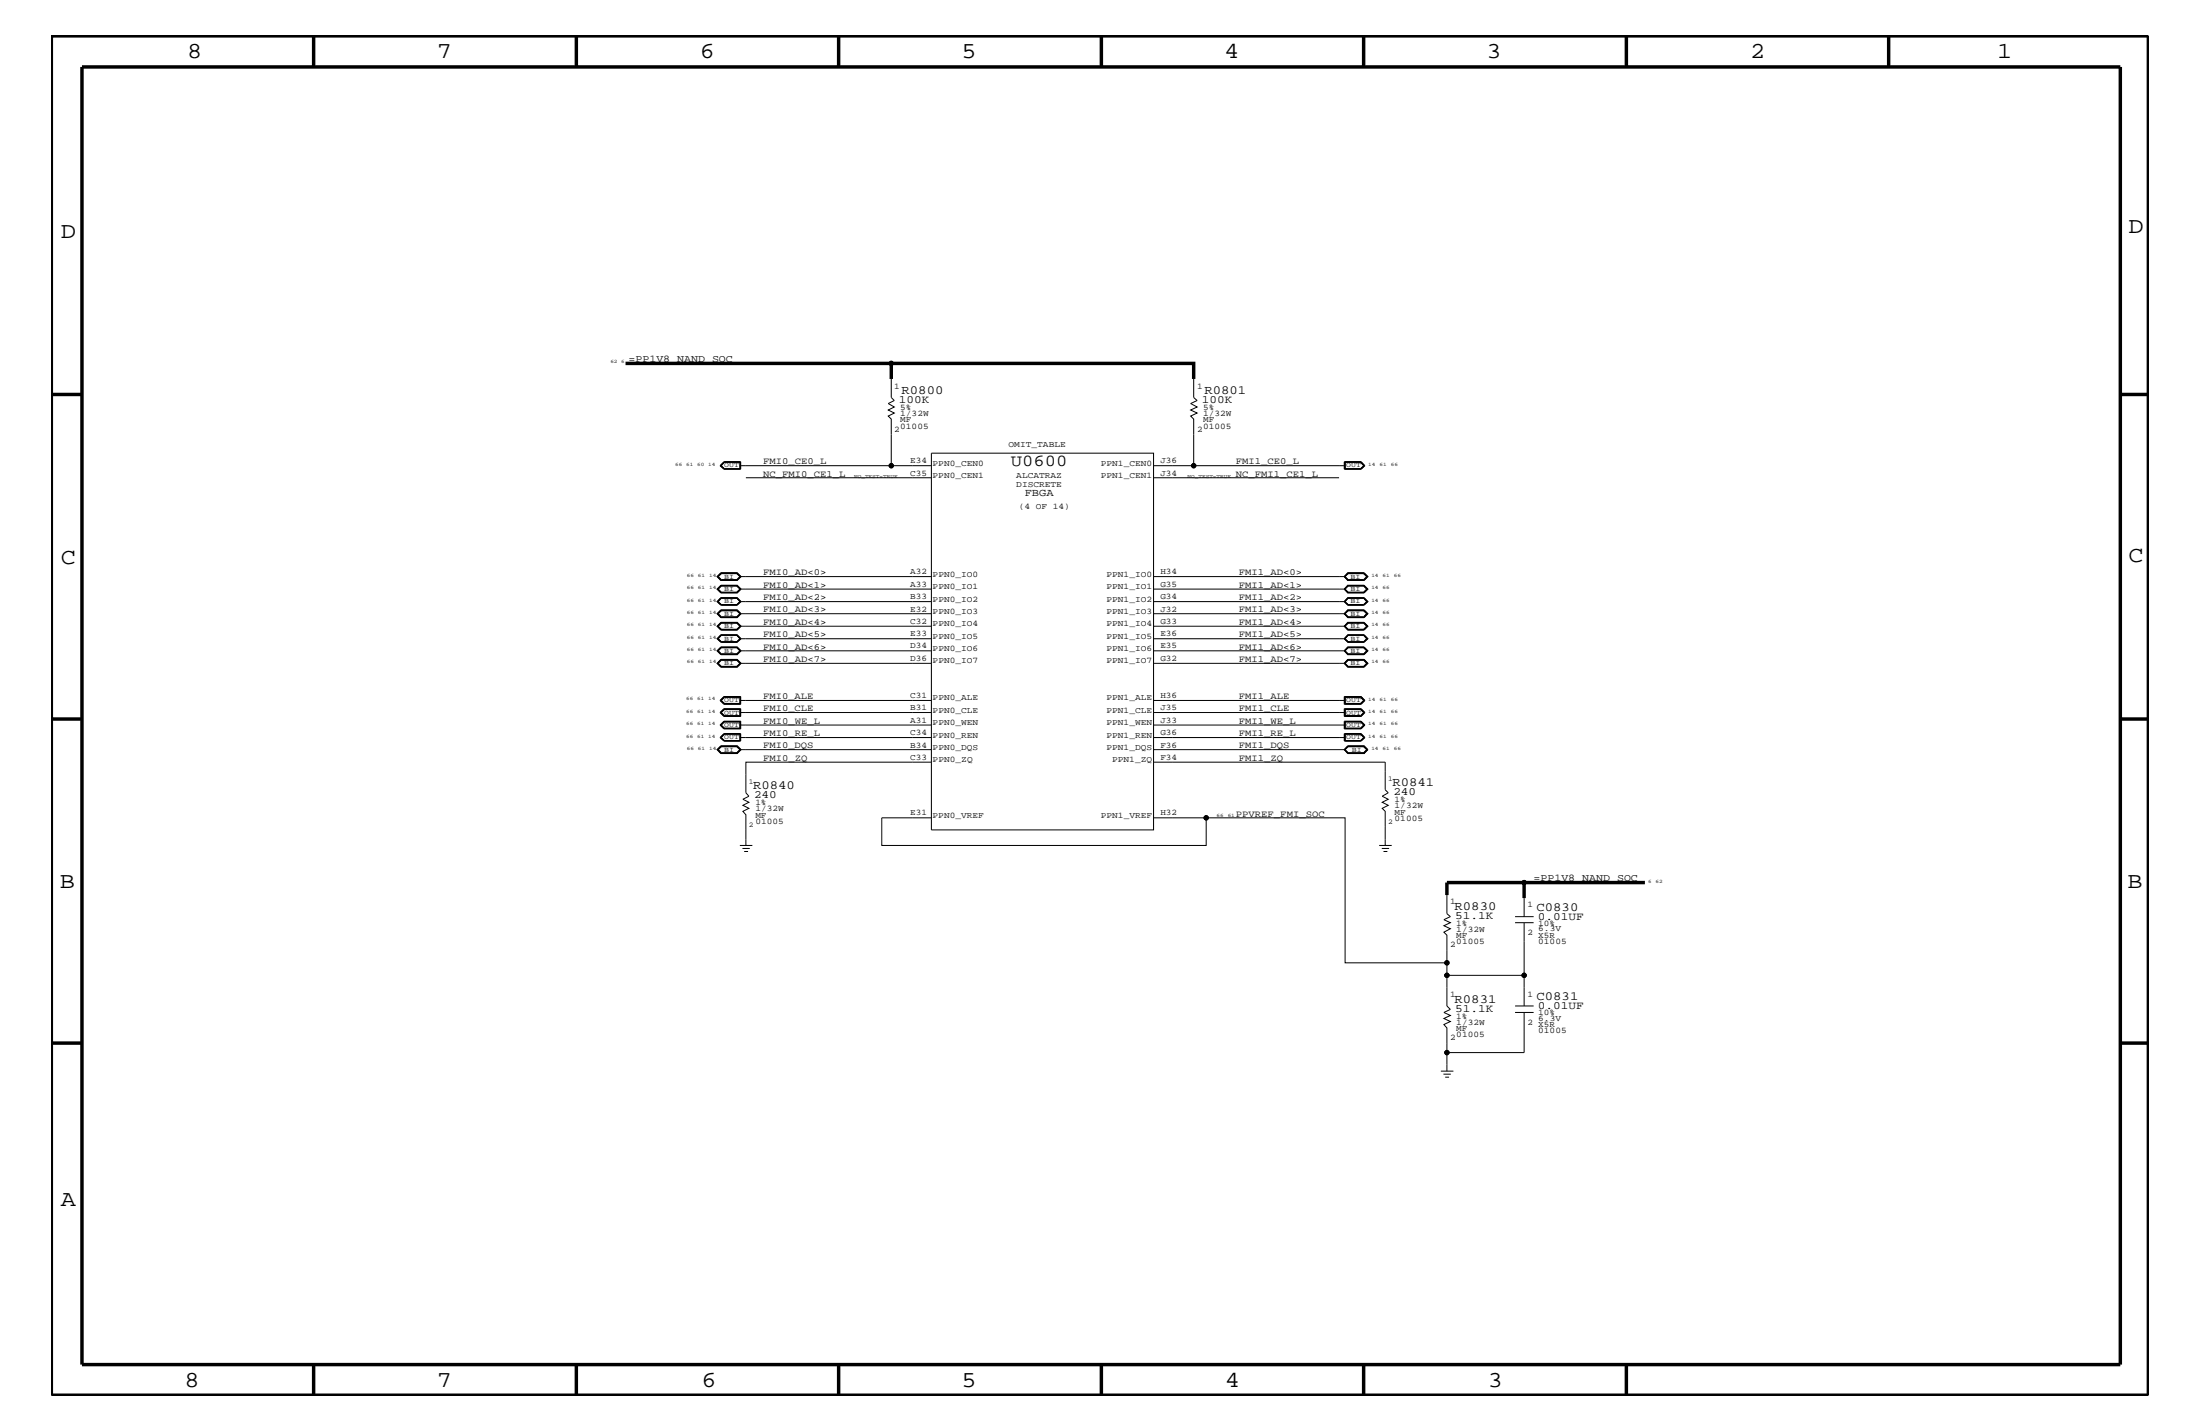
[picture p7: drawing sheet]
<svg xmlns="http://www.w3.org/2000/svg" width="432mm" height="279mm" viewBox="0 0 432 279" stroke-linecap="round" stroke-linejoin="round" font-family="sans-serif">
<g fill="none" stroke="#000" stroke-width=".2">
<path d="M174.9 78l.6 .6-1.2 .6 1.2 .7-1.2 .5 1.2 .6-1.2 .6 .6 .6v9.2h-29.7M174.9 74.4v3.6M234.3 78l.7 .6-1.3 .6 1.3 .7-1.3 .5 1.3 .6-1.3 .6 .6 .6v9.2M234.3 74.4v3.6M142.1 90.6h3.3v1.4h-3.3l-.8-.6zM142.2 90.7l-.7 .7 .7 .6M142.2 90.6l-.8 .8 .8 .6M142.2 92h3.1M142.2 90.7l-.6 .7 .6 .6M142.2 90.7h3.1M145.2 90.7v1.3M145.3 90.6v1.4"/>
<path d="M146.4 93.7h36.4M174.9 91.4h7.9M182.8 88.9h43.6v73.9h-43.6zM226.4 91.4h37.6M226.4 93.7h36.4M263.9 90.6v1.4M267.1 90.7l.5 .7-.5 .6M267.1 90.7l.6 .7-.6 .6M267.1 90.7h-3.1v1.3h3.1M267.1 90.6l.8 .8-.8 .6M267.1 90.6l.7 .8-.7 .6M267.1 90.6h-3.3v1.4h3.3"/>
<path d="M140.7 113.1l.8-.7h3.2l.8 .7-.8 .8h-3.2zM140.7 115.6l.8-.8h3.2l.8 .8-.8 .8h-3.2zM140.8 113.1l.7-.6h3.1l.8 .6-.8 .8h-3.1zM140.8 115.6l.7-.7h3.1l.8 .7-.8 .7h-3.1zM140.9 113.1l.7-.6h3l.7 .6-.7 .7h-3zM141.5 117.3l-.8 .7 .8 .7M141.5 117.3l-.7 .7 .7 .7M141.5 117.3h3.2l.8 .7-.8 .7h-3.2M141.5 117.3h3.1l.8 .7-.8 .7h-3.1M141.6 112.5h3l.6 .6h37.6M141.6 117.4h3l.6 .6h37.6M141.6 119.8h3l.6 .6h37.6"/>
<path d="M141.6 114.9h3l.7 .7-.7 .7h-3l-.7-.7zM141.6 117.4h3l.7 .6-.7 .6h-3M141.6 112.5l-.6 .6 .6 .6h3l.6-.6M141.6 117.4l-.7 .6 .7 .6M141.6 117.4l-.6 .6 .6 .6M141.6 119.8l-.6 .6 .6 .6h3l.6-.6M145.2 115.6l-.6 .6h-3l-.6-.6 .6-.6h3l.6 .6h37.6M145.2 118l-.6 .6h-3M263.8 113.1l.8 .8h3.1M263.8 113.1l.7 .8h3.2M263.8 118l.8 .7h3.1M263.8 118l.7 .7h3.2"/>
<path d="M263.8 113.1l.8-.6h3.1l.7 .6-.7 .8M263.8 113.1l.7-.7h3.2l.8 .7-.8 .8M263.8 115.6l.8-.7h3.1l.7 .7-.7 .7h-3.1zM263.9 113.1l.7-.6h3l.7 .6-.7 .7h-3zM263.9 115.6l.7-.7h3l.7 .7-.7 .7h-3zM264 115.6l.6 .6h3l.6-.6-.6-.6h-3l-.6 .6h-37.6M264 118l.6 .6h3M264.5 114.8h3.2l.8 .8-.8 .8h-3.2l-.7-.8zM267.6 112.5l.6 .6-.6 .6h-3l-.6-.6M267.6 117.4l.7 .6-.7 .6M267.6 117.4l.6 .6-.6 .6M267.6 119.8l.6 .6-.6 .6h-3l-.6-.6"/>
<path d="M267.6 117.4h-3l-.7 .6 .7 .6h3M267.6 112.5h-3l-.6 .6h-37.6M267.6 117.4h-3l-.6 .6h-37.6M267.6 119.8h-3l-.6 .6h-37.6M267.7 117.3l.8 .7-.8 .7M267.7 117.3l.7 .7-.7 .7M267.7 117.3h-3.1l-.8 .7M267.7 117.3h-3.2l-.7 .7M140.7 120.4l.8-.7h3.2l.8 .7-.8 .8h-3.2zM140.7 122.9l.8-.8h3.2l.8 .8-.8 .7h-3.2zM140.7 127.7l.8-.8h3.2l.8 .8-.8 .8h-3.2zM140.7 130.2l.8-.8h3.2l.8 .8-.8 .7h-3.2z"/>
<path d="M140.8 120.4l.7-.7h3.1l.8 .7-.8 .8h-3.1zM140.8 122.9l.7-.7h3.1l.8 .7-.8 .6h-3.1zM140.8 127.7l.7-.7h3.1l.8 .7-.8 .7h-3.1zM140.9 120.4l.7-.6h3l.7 .6-.7 .7h-3zM141.5 124.6l-.8 .7 .8 .7M141.5 124.6l-.7 .7 .7 .7M141.5 129.4h3.1l.8 .8-.8 .6h-3.1l-.7-.6zM141.5 124.6h3.2l.8 .7-.8 .7h-3.2M141.5 124.6h3.1l.8 .7-.8 .7h-3.1M141.6 124.6h3l.6 .7h37.6M141.6 122.2h3l.7 .7-.7 .6h-3l-.7-.6zM141.6 124.6h3l.7 .7-.7 .6h-3"/>
<path d="M141.6 127h3l.7 .7-.7 .7h-3l-.7-.7zM141.6 129.5h3l.7 .7-.7 .6h-3l-.7-.6zM141.6 124.6l-.7 .7 .7 .6M141.6 124.6l-.6 .7 .6 .6M142.1 136.7h3.3v1.5h-3.3l-.8-.8zM142.1 139h3.3v1.6h-3.3l-.8-.8zM142.2 139.2l-.7 .6 .7 .7h3.1M142.2 136.7l-.8 .7 .8 .7h3.1v-1.4M142.2 138h3.1M142.2 139.2l-.6 .6 .6 .6h3v-1.2M142.2 139.2h3.1M145.2 137.4h37.6"/>
<path d="M145.2 139.8h37.6M145.2 138v-1.2h-3l-.6 .6 .6 .6M145.2 122.9l-.6 .6h-3l-.6-.6 .6-.6h3l.6 .6h37.6M145.2 125.3l-.6 .6h-3M145.2 127.7l-.6 .6h-3l-.6-.6 .6-.6h3l.6 .6h37.6M145.2 130.2l-.6 .5h-3l-.6-.5 .6-.6h3l.6 .6h37.6M145.3 136.8h-3.1l-.7 .6 .7 .6M226.4 137.4h37.6M226.4 139.8h37.6M263.8 120.4l.8 .8h3.1M263.8 120.4l.7 .8h3.2M263.8 125.3l.8 .7h3.1"/>
<path d="M263.8 125.3l.7 .7h3.2M263.8 120.4l.8-.7h3.1l.7 .7-.7 .8M263.8 120.4l.7-.7h3.2l.8 .7-.8 .8M263.8 122.9l.8-.7h3.1l.7 .7-.7 .6h-3.1zM263.8 127.7l.8-.7h3.1l.7 .7-.7 .7h-3.1zM263.8 136.7h3.3l.8 .7-.8 .8h-3.3zM263.8 139h3.3l.8 .8-.8 .8h-3.3zM263.9 120.4l.7-.6h3l.7 .6-.7 .7h-3zM263.9 122.9l.7-.7h3l.7 .7-.7 .6h-3zM263.9 127.7l.7-.7h3l.7 .7-.7 .7h-3zM263.9 130.2l.7-.7h3l.7 .7-.7 .6h-3zM264 122.9l.6 .6h3l.6-.6-.6-.6h-3l-.6 .6h-37.6"/>
<path d="M264 125.3l.6 .6h3M264 127.7l.6 .6h3l.6-.6-.6-.6h-3l-.6 .6h-37.6M264 130.2l.6 .5h3l.6-.5-.6-.6h-3l-.6 .6h-37.6M264 136.8h3.1l.5 .6-.5 .6M264 136.8h3.1l.6 .6-.6 .6h-3.1zM264 139.2h3.1l.6 .6-.6 .7h-3.1zM264.5 122.1h3.2l.8 .8-.8 .7h-3.2l-.7-.7zM264.5 126.9h3.2l.8 .8-.8 .8h-3.2l-.7-.8zM267.1 139.2l.5 .6-.5 .6h-3.1M267.1 136.7l.7 .7-.7 .7h-3.2v-1.4M267.6 124.6l.7 .7-.7 .6M267.6 124.6l.6 .7-.6 .6"/>
<path d="M267.6 124.6h-3l-.7 .7 .7 .6h3M267.6 124.6h-3l-.6 .7h-37.6M267.7 124.6l.8 .7-.8 .7M267.7 124.6l.7 .7-.7 .7M267.7 129.4l.7 .8-.7 .6h-3.1l-.8-.6M267.7 129.4l.8 .8-.8 .7h-3.2l-.7-.7M267.7 124.6h-3.1l-.8 .7M267.7 124.6h-3.2l-.7 .7M267.7 129.4h-3.1l-.8 .8M267.7 129.4h-3.2l-.7 .8M140.7 147.1l.8-.8h3.2l.8 .8-.8 .7h-3.2zM140.8 147.1l.7-.7h3.1l.8 .7-.8 .7h-3.1z"/>
<path d="M140.9 147.1l.7-.6h3l.7 .6-.7 .7h-3zM141.6 146.5h3l.6 .6h37.6M141.6 142.3l.6-.6h3v1.2h-3zM141.6 146.5l-.6 .6 .6 .6h3l.6-.6M142.1 141.5h3.3v1.5h-3.3l-.8-.7zM142.1 144h3.3v1.4h-3.3l-.8-.7zM142.2 144l-.7 .7 .7 .6M142.2 141.6l-.7 .7 .7 .6M142.2 144l-.8 .7 .8 .7M142.2 141.6l-.8 .7 .8 .6M142.2 145.3h3.1M142.2 144l-.6 .7 .6 .6"/>
<path d="M142.2 140.6l-.8-.8 .8-.7h3.1v1.5M142.2 141.6h3.1v1.3h-3.1M142.2 144h3.1M145.2 144.7h37.6M145.2 142.3h37.6M145.2 144v1.3M145.3 144v1.4M182.8 149.5h-36.4v6.1l.6 .6-1.2 .6 1.2 .6-1.2 .6 1.2 .6-1.2 .6 .6 .7v6M226.4 149.5h45.5v5.5l.6 .6-1.2 .6 1.2 .6-1.2 .6 1.2 .6-1.2 .6 .6 .6v6.7M226.4 144.7h37.6M226.4 142.3h37.6M226.4 147.1h37.6"/>
<path d="M263.8 141.5h3.3l.8 .8-.8 .7h-3.3zM263.8 147.1l.8-.7h3.1l.7 .7-.7 .7h-3.1zM263.9 141.6h3.2l.7 .7-.7 .6h-3.2zM263.9 147.1l.7-.6h3l.7 .6-.7 .7h-3zM263.9 144v1.4M264 141.7h3.1l.5 .6-.5 .6h-3.1M264 147.1l.6-.6h3l.6 .6-.6 .6h-3zM264 141.6v1.3M264.5 146.3h3.2l.8 .8-.8 .7h-3.2l-.7-.7zM267.1 144l.5 .7-.5 .6M267.1 141.6l.6 .7-.6 .6M267.1 144l.6 .7-.6 .6"/>
<path d="M267.1 144h-3.1v1.3h3.1M267.1 144l.8 .7-.8 .7M267.1 144l.7 .7-.7 .7M267.1 144h-3.3v1.4h3.3M267.1 140.6l.7-.8-.7-.7h-3.2v1.5M145.2 165.9h2.5M145.7 166.5h1.5M146.1 167.1h.7M182.8 160.5h-9.7v5.4h63.6v-5.4h-10.3M236.7 160.5h27.3v28.4h20v-5.4l-.6-.6 1.3-.7-1.3-.6 1.3-.6-1.3-.6 1.3-.5-.7-.6v-3.7M270.7 165.9h2.5M271.2 166.5h1.4"/>
<path d="M271.5 167.1h.8M297.4 179.9h3.6M299.1 176.2v3.7M284 188.9v2.5M297.4 197.4h3.6M297.4 181h3.6M297.4 198.7h3.6M299.1 181v10.4h-15.1v6l.7 .7-1.3 .6 1.3 .5-1.3 .6 1.3 .6-1.3 .6 .6 .7v8.5M299.1 191.4v6M299.1 198.7v7.8h-15.1M282.8 210.2h2.5M283.3 210.8h1.5"/>
<path d="M283.7 211.4h.7"/>
<circle cx="174.9" cy="71.3" r=".42"/>
<circle cx="174.9" cy="91.4" r=".42"/>
<circle cx="234.3" cy="91.4" r=".42"/>
<circle cx="236.7" cy="160.5" r=".42"/>
<circle cx="299.1" cy="173.2" r=".42"/>
<circle cx="284" cy="188.9" r=".42"/>
<circle cx="284" cy="191.4" r=".42"/>
<circle cx="299.1" cy="191.4" r=".42"/>
<circle cx="284" cy="206.5" r=".42"/>
</g>
<g fill="none" stroke="#000" stroke-width=".68" stroke-linecap="butt">
<path d="M10.1 7h411.6v266.8h-411.6zM16.1 13.1h400.1v254.6h-400.1zM61.6 7v6.1M113.1 7v6.1M164.6 7v6.1M216.2 7v6.1M267.6 7v6.1M319.2 7v6.1M370.7 7v6.1M10.1 77.4h6M122.8 71.3h52.1M174.9 74.4v-3.1h59.4v3.1"/>
<path d="M416.2 77.4h5.5M10.1 141.1h6M416.2 141.1h5.5M299.1 173.2h-15.1v2.4M322.9 173.2h-23.8v3M10.1 204.7h6M416.2 204.7h5.5M61.6 267.7v6.1M113.1 267.7v6.1M164.6 267.7v6.1M216.2 268v5.8M267.6 267.7v6.1"/>
<path d="M319.2 267.7v6.1"/>
</g>
<g fill="#000">
<circle cx="174.9" cy="71.3" r=".42"/>
<circle cx="174.9" cy="91.4" r=".42"/>
<circle cx="234.3" cy="91.4" r=".42"/>
<circle cx="236.7" cy="160.5" r=".42"/>
<circle cx="299.1" cy="173.2" r=".42"/>
<circle cx="284" cy="191.4" r=".42"/>
<circle cx="284" cy="188.9" r=".42"/>
<circle cx="299.1" cy="191.4" r=".42"/>
<circle cx="284" cy="206.5" r=".42"/>
</g>
<g font-size="4.5">
<text x="36.7" y="11.5">8</text>
<text x="85.8" y="11.5">7</text>
<text x="137.3" y="11.5">6</text>
<text x="188.7" y="11.5">5</text>
<text x="240.3" y="11.5">4</text>
<text x="291.8" y="11.5">3</text>
<text x="343.5" y="11.5">2</text>
<text x="392" y="11.5">1</text>
<text x="11.9" y="46.8">D</text>
<text x="417.7" y="45.7">D</text>
<text x="11.9" y="110.6">C</text>
<text x="417.7" y="110.4">C</text>
<text x="11.8" y="174.3">B</text>
<text x="417.6" y="174.2">B</text>
<text x="11.9" y="236.7">A</text>
<text x="36.2" y="272.1">8</text>
<text x="85.8" y="272.1">7</text>
<text x="137.7" y="272.1">6</text>
<text x="188.7" y="272.1">5</text>
<text x="240.4" y="272.1">4</text>
<text x="292" y="272.1">3</text>
</g>
<text font-size="3.3" x="198.4" y="91.4">U0600</text>
<g font-size="2.5">
<text x="177" y="77.3">R0800</text>
<text x="236.4" y="77.3">R0801</text>
<text x="147.8" y="154.9">R0840</text>
<text x="273.3" y="154.3">R0841</text>
<text x="285.5" y="178.5">R0830</text>
<text x="301.6" y="178.7">C0830</text>
<text x="285.5" y="196.7">R0831</text>
<text x="301.6" y="196.2">C0831</text>
</g>
<g font-size="2.2">
<text x="176.4" y="79.1">100K</text>
<text x="235.9" y="79.1">100K</text>
<text x="148" y="156.7">240</text>
<text x="273.5" y="156.1">240</text>
<text x="285.6" y="180.4">51.1K</text>
<text x="301.8" y="180.5">0.01UF</text>
<text x="285.6" y="198.5">51.1K</text>
<text x="301.8" y="198.1">0.01UF</text>
</g>
<text font-size="2.1" x="201.1" y="97.4">FBGA</text>
<g font-size="2">
<text x="123.4" y="71.1">=PP1V8_NAND_SOC</text>
<text x="301" y="172.9">=PP1V8_NAND_SOC</text>
</g>
<g font-size="1.9">
<text x="149.8" y="91.1">FMI0_CE0_L</text>
<text x="149.8" y="93.5">NC_FMI0_CE1_L</text>
<text x="242.6" y="93.5">NC_FMI1_CE1_L</text>
<text x="242.6" y="91.1">FMI1_CE0_L</text>
<text x="149.8" y="112.9">FMI0_AD&lt;0&gt;</text>
<text x="243.2" y="112.9">FMI1_AD&lt;0&gt;</text>
<text x="149.8" y="115.3">FMI0_AD&lt;1&gt;</text>
<text x="149.8" y="117.8">FMI0_AD&lt;2&gt;</text>
<text x="243.2" y="115.3">FMI1_AD&lt;1&gt;</text>
<text x="243.2" y="117.8">FMI1_AD&lt;2&gt;</text>
<text x="149.8" y="120.2">FMI0_AD&lt;3&gt;</text>
<text x="149.8" y="125.1">FMI0_AD&lt;5&gt;</text>
<text x="149.8" y="122.6">FMI0_AD&lt;4&gt;</text>
<text x="243.2" y="120.2">FMI1_AD&lt;3&gt;</text>
<text x="243.2" y="122.6">FMI1_AD&lt;4&gt;</text>
<text x="243.2" y="125.1">FMI1_AD&lt;5&gt;</text>
<text x="149.8" y="129.9">FMI0_AD&lt;7&gt;</text>
<text x="149.8" y="127.5">FMI0_AD&lt;6&gt;</text>
<text x="243.2" y="129.9">FMI1_AD&lt;7&gt;</text>
<text x="243.2" y="127.5">FMI1_AD&lt;6&gt;</text>
<text x="149.8" y="137.2">FMI0_ALE</text>
<text x="243.2" y="137.2">FMI1_ALE</text>
<text x="149.8" y="142">FMI0_WE_L</text>
<text x="149.8" y="139.6">FMI0_CLE</text>
<text x="243.2" y="142">FMI1_WE_L</text>
<text x="243.2" y="139.6">FMI1_CLE</text>
<text x="149.8" y="149.3">FMI0_ZQ</text>
<text x="149.8" y="146.8">FMI0_DQS</text>
<text x="149.8" y="144.5">FMI0_RE_L</text>
<text x="243.2" y="144.5">FMI1_RE_L</text>
<text x="243.2" y="149.3">FMI1_ZQ</text>
<text x="243.2" y="146.8">FMI1_DQS</text>
<text x="242.6" y="160.2">PPVREF_FMI_SOC</text>
</g>
<g font-size="1.7">
<text x="175.5" y="76.2">1</text>
<text x="234.9" y="76.2">1</text>
<text x="176.7" y="81.6">1/32W</text>
<text x="176.7" y="82.8">MF</text>
<text x="176.7" y="80.5">5%</text>
<text x="236.1" y="82.8">MF</text>
<text x="236.1" y="80.5">5%</text>
<text x="236.1" y="81.6">1/32W</text>
<text x="175.5" y="84.7">2</text>
<text x="176.7" y="84.1">01005</text>
<text x="198" y="87.7">OMIT_TABLE</text>
<text x="234.9" y="84.7">2</text>
<text x="236.1" y="84.1">01005</text>
<text x="178.6" y="90.9">E34</text>
<text x="178.6" y="93.3">C35</text>
<text x="183" y="91.4">PPN0_CEN0</text>
<text x="183" y="93.8">PPN0_CEN1</text>
<text x="199.5" y="93.8">ALCATRAZ</text>
<text x="199.5" y="95.6">DISCRETE</text>
<text x="216.1" y="91.4">PPN1_CEN0</text>
<text x="216.1" y="93.8">PPN1_CEN1</text>
<text x="227.8" y="90.9">J36</text>
<text x="227.8" y="93.3">J34</text>
<text x="199.9" y="99.9">(4 OF 14)</text>
<text x="178.6" y="112.7">A32</text>
<text x="183" y="113.1">PPN0_IO0</text>
<text x="217.2" y="113.1">PPN1_IO0</text>
<text x="227.8" y="112.7">H34</text>
<text x="178.6" y="115.1">A33</text>
<text x="178.6" y="117.5">B33</text>
<text x="183" y="115.6">PPN0_IO1</text>
<text x="183" y="118.1">PPN0_IO2</text>
<text x="217.2" y="115.6">PPN1_IO1</text>
<text x="217.2" y="118.1">PPN1_IO2</text>
<text x="227.8" y="115.1">G35</text>
<text x="227.8" y="117.5">G34</text>
<text x="178.6" y="120">E32</text>
<text x="178.6" y="122.4">C32</text>
<text x="178.6" y="124.8">E33</text>
<text x="183" y="120.4">PPN0_IO3</text>
<text x="183" y="122.9">PPN0_IO4</text>
<text x="183" y="125.3">PPN0_IO5</text>
<text x="217.2" y="120.4">PPN1_IO3</text>
<text x="217.2" y="122.9">PPN1_IO4</text>
<text x="217.2" y="125.3">PPN1_IO5</text>
<text x="227.8" y="120">J32</text>
<text x="227.8" y="122.4">G33</text>
<text x="227.8" y="124.8">E36</text>
<text x="178.6" y="127.2">D34</text>
<text x="178.6" y="129.7">D36</text>
<text x="183" y="130.2">PPN0_IO7</text>
<text x="183" y="127.7">PPN0_IO6</text>
<text x="217.2" y="127.7">PPN1_IO6</text>
<text x="217.2" y="130.2">PPN1_IO7</text>
<text x="227.8" y="127.2">E35</text>
<text x="227.8" y="129.7">G32</text>
<text x="178.6" y="136.9">C31</text>
<text x="183" y="137.4">PPN0_ALE</text>
<text x="217.2" y="137.4">PPN1_ALE</text>
<text x="227.8" y="136.9">H36</text>
<text x="178.6" y="139.4">B31</text>
<text x="178.6" y="141.8">A31</text>
<text x="183" y="139.8">PPN0_CLE</text>
<text x="183" y="142.3">PPN0_WEN</text>
<text x="217.2" y="139.8">PPN1_CLE</text>
<text x="217.2" y="142.3">PPN1_WEN</text>
<text x="227.8" y="139.4">J35</text>
<text x="227.8" y="141.8">J33</text>
<text x="178.6" y="146.7">B34</text>
<text x="178.6" y="144.2">C34</text>
<text x="178.6" y="149">C33</text>
<text x="183" y="147.1">PPN0_DQS</text>
<text x="183" y="144.7">PPN0_REN</text>
<text x="183" y="149.5">PPN0_ZQ</text>
<text x="217.2" y="147.1">PPN1_DQS</text>
<text x="217.2" y="144.7">PPN1_REN</text>
<text x="218.3" y="149.5">PPN1_ZQ</text>
<text x="227.8" y="146.7">F36</text>
<text x="227.8" y="144.2">G36</text>
<text x="227.8" y="149">F34</text>
<text x="148.3" y="161.7">01005</text>
<text x="148.3" y="159.2">1/32W</text>
<text x="148.3" y="160.5">MF</text>
<text x="148.3" y="158">1%</text>
<text x="178.6" y="160">E31</text>
<text x="183" y="160.5">PPN0_VREF</text>
<text x="216.1" y="160.5">PPN1_VREF</text>
<text x="227.8" y="160">H32</text>
<text x="273.7" y="161.1">01005</text>
<text x="273.7" y="158.6">1/32W</text>
<text x="273.7" y="157.4">1%</text>
<text x="273.7" y="159.9">MF</text>
<text x="284.6" y="177.4">1</text>
<text x="299.8" y="178">1</text>
<text x="284.6" y="185.9">2</text>
<text x="285.8" y="184.1">MF</text>
<text x="285.8" y="181.6">1%</text>
<text x="285.8" y="185.3">01005</text>
<text x="285.8" y="182.9">1/32W</text>
<text x="299.8" y="183.5">2</text>
<text x="301.9" y="184">X5R</text>
<text x="301.9" y="182.7">6.3V</text>
<text x="301.9" y="181.6">10%</text>
<text x="301.9" y="185.2">01005</text>
<text x="284.6" y="195.6">1</text>
<text x="299.8" y="195.6">1</text>
<text x="285.8" y="199.8">1%</text>
<text x="285.8" y="202.3">MF</text>
<text x="285.8" y="201">1/32W</text>
<text x="285.8" y="203.5">01005</text>
<text x="299.8" y="201">2</text>
<text x="301.9" y="201.5">X5R</text>
<text x="301.9" y="200.3">6.3V</text>
<text x="301.9" y="199.2">10%</text>
<text x="301.9" y="202.7">01005</text>
<text x="284.6" y="204.1">2</text>
</g>
<g font-size="1.4">
<text x="142.2" y="91.7">OUT</text>
<text x="264.2" y="91.7">OUT</text>
<text x="142.2" y="113.6">BI</text>
<text x="265.1" y="113.6">BI</text>
<text x="142.2" y="115.9">BI</text>
<text x="142.2" y="118.4">BI</text>
<text x="265.1" y="115.9">BI</text>
<text x="265.1" y="118.4">BI</text>
<text x="142.2" y="120.8">BI</text>
<text x="142.2" y="123.2">BI</text>
<text x="142.2" y="125.7">BI</text>
<text x="265.1" y="120.8">BI</text>
<text x="265.1" y="123.2">BI</text>
<text x="265.1" y="125.7">BI</text>
<text x="142.2" y="128">BI</text>
<text x="142.2" y="130.5">BI</text>
<text x="265.1" y="128">BI</text>
<text x="265.1" y="130.5">BI</text>
<text x="142.2" y="137.8">OUT</text>
<text x="264.2" y="137.8">OUT</text>
<text x="142.2" y="142.6">OUT</text>
<text x="142.2" y="140.2">OUT</text>
<text x="264.2" y="140.2">OUT</text>
<text x="264.2" y="142.6">OUT</text>
<text x="142.2" y="145.1">OUT</text>
<text x="142.2" y="147.5">BI</text>
<text x="264.2" y="145.1">OUT</text>
<text x="265.3" y="147.5">BI</text>
<text x="147" y="153.8">1</text>
<text x="272.5" y="153.2">1</text>
<text x="272.5" y="161.7">2</text>
<text x="147" y="162.2">2</text>
</g>
<g font-size="1">
<text x="119.8" y="71.3">62 6</text>
<text x="132.5" y="91.4">66</text>
<text x="134.7" y="91.4">61 60</text>
<text x="139" y="91.4">14</text>
<text x="167.6" y="93.8">NO_TEST=TRUE</text>
<text x="233.1" y="93.8">NO_TEST=TRUE</text>
<text x="268.6" y="91.4">14</text>
<text x="270.8" y="91.4">61</text>
<text x="273" y="91.4">66</text>
<text x="134.8" y="113.1">66</text>
<text x="137" y="113.1">61</text>
<text x="139.2" y="113.1">14</text>
<text x="269.2" y="113.1">14</text>
<text x="271.4" y="113.1">61</text>
<text x="273.6" y="113.1">66</text>
<text x="134.8" y="115.6">66</text>
<text x="134.8" y="118.1">66</text>
<text x="137" y="115.6">61</text>
<text x="137" y="118.1">61</text>
<text x="139.2" y="115.6">14</text>
<text x="139.2" y="118.1">14</text>
<text x="269.2" y="115.6">14</text>
<text x="269.2" y="118.1">14</text>
<text x="271.4" y="115.6">66</text>
<text x="271.4" y="118.1">66</text>
<text x="134.8" y="120.4">66</text>
<text x="134.8" y="122.9">66</text>
<text x="134.8" y="125.3">66</text>
<text x="137" y="120.4">61</text>
<text x="137" y="122.9">61</text>
<text x="137" y="125.3">61</text>
<text x="139.2" y="120.4">14</text>
<text x="139.2" y="122.9">14</text>
<text x="139.2" y="125.3">14</text>
<text x="269.2" y="120.4">14</text>
<text x="269.2" y="122.9">14</text>
<text x="269.2" y="125.3">14</text>
<text x="271.4" y="120.4">66</text>
<text x="271.4" y="122.9">66</text>
<text x="271.4" y="125.3">66</text>
<text x="134.8" y="127.7">66</text>
<text x="134.8" y="130.2">66</text>
<text x="137" y="127.7">61</text>
<text x="137" y="130.2">61</text>
<text x="139.2" y="127.7">14</text>
<text x="139.2" y="130.2">14</text>
<text x="269.2" y="127.7">14</text>
<text x="269.2" y="130.2">14</text>
<text x="271.4" y="127.7">66</text>
<text x="271.4" y="130.2">66</text>
<text x="134.7" y="137.4">66 61</text>
<text x="139" y="137.4">14</text>
<text x="268.6" y="137.4">14</text>
<text x="270.8" y="137.4">61</text>
<text x="273" y="137.4">66</text>
<text x="134.7" y="142.3">66 61</text>
<text x="134.7" y="139.8">66 61</text>
<text x="139" y="142.3">14</text>
<text x="139" y="139.8">14</text>
<text x="268.6" y="139.8">14</text>
<text x="268.6" y="142.3">14</text>
<text x="270.8" y="139.8">61</text>
<text x="270.8" y="142.3">61</text>
<text x="273" y="139.8">66</text>
<text x="273" y="142.3">66</text>
<text x="134.7" y="144.7">66 61</text>
<text x="134.8" y="147.1">66</text>
<text x="137" y="147.1">61</text>
<text x="139" y="144.7">14</text>
<text x="139.2" y="147.1">14</text>
<text x="268.6" y="144.7">14</text>
<text x="269.2" y="147.1">14</text>
<text x="270.8" y="144.7">61</text>
<text x="271.4" y="147.1">61</text>
<text x="273" y="144.7">66</text>
<text x="273.6" y="147.1">66</text>
<text x="238.8" y="160.2">66</text>
<text x="241" y="160.2">61</text>
<text x="323.5" y="173.2">6</text>
<text x="325" y="173.2">62</text>
</g>
</svg>
